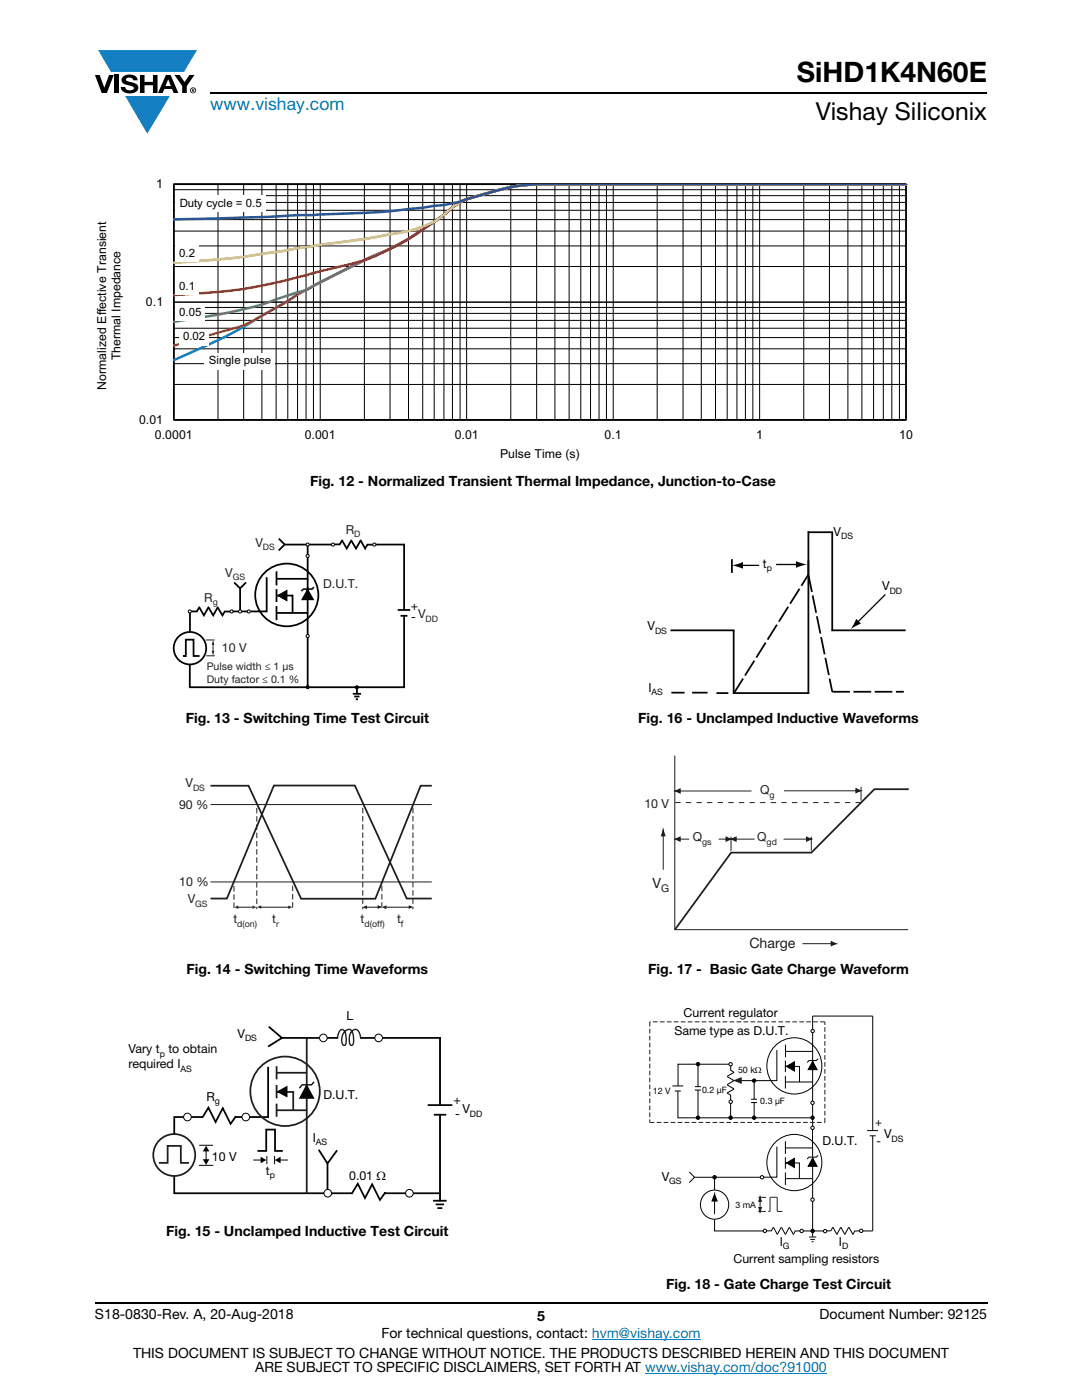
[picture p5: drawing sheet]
<svg xmlns="http://www.w3.org/2000/svg" width="216mm" height="279mm" viewBox="0 0 216 279" stroke-linecap="round" stroke-linejoin="round" font-family="sans-serif">
<g fill="#147fc3">
<path d="M19.6 10h19.7l-2.6 4.3h-1.1h-13.5z"/>
<path d="M25 19.2h8.9l-4.5 7.5z"/>
</g>
<g fill="#000">
<path d="M18.9 15h1l.9 2.5 1-2.5h.9l-1.4 3.6h-1zM22.9 15h.9v3.6h-.9zM24.6 15.3a2.1 2.1 0 0 1 2.8 .3l.1 .4h-.9a.79 .79 0 0 0-.7-.5 .79 .79 0 0 0-.8 .4l.3 .3 1 .2a1.08 1.08 0 0 1 1.2 1 1.08 1.08 0 0 1-1.1 1.2 1.73 1.73 0 0 1-2.4-1.2h.9a.96 .96 0 0 0 .8 .6 .96 .96 0 0 0 .9-.4 1.31 1.31 0 0 0-1.2-.6 1.03 1.03 0 0 1-1.1-.6 1.03 1.03 0 0 1 .2-1.1zM27.9 15h.9v1.3h1.7v-1.3h.9v3.6h-.9v-1.6h-1.7v1.6h-.9zM34.8 15h1.1l.9 1.4 1-1.4h1l-1.5 2.2v1.4h-.9v-1.4z"/>
<path d="M33.6 15.9l.5 1.3h-1.1zM33.1 15l-1.6 3.6h1l.3-.8h1.5l.3 .8h1l-1.6-3.6z"/>
<path d="M38.4 17.8h.2v.2h-.2zM38.3 17.7v.7h.1v-.3l.4 .3-.2-.3 .2-.2-.1-.2z"/>
<path d="M38.1 18a.46 .46 0 0 1 .9 0 .46 .46 0 0 1-.9 0zM37.9 18a.6 .6 0 0 0 1.2 0 .6 .6 0 0 0-1.2 0z"/>
</g>
<path d="M42 18.6h155M18.9 260h178.1" fill="none" stroke="#000" stroke-width=".36"/>
<path d="M118.1 267.3h21.7M128.7 274h36.3" fill="none" stroke="#007ec4" stroke-width=".2"/>
<path d="M19.1 32.2h177.7v60h-177.7z" fill="#fff"/>
<g fill="none" stroke="#000" stroke-width=".2">
<path d="M34.7 36.8h146.1v47h-146.1zM34.7 39h146.1M34.7 37.9h146.1M43.5 36.8v47M48.6 36.8v47M52.3 36.8v47M55.1 36.8v47M57.4 36.8v47M59.4 36.8v47M61.1 36.8v47M62.5 36.8v47M63.9 36.8v47"/>
<path d="M72.7 36.8v47M77.8 36.8v47M81.5 36.8v47M84.3 36.8v47M86.6 36.8v47M88.6 36.8v47M90.3 36.8v47M91.8 36.8v47M93.1 36.8v47M101.9 36.8v47M107.1 36.8v47M110.7 36.8v47"/>
<path d="M113.6 36.8v47M115.9 36.8v47M117.8 36.8v47M119.5 36.8v47M121 36.8v47M122.4 36.8v47M131.1 36.8v47M136.3 36.8v47M139.9 36.8v47M142.8 36.8v47M145.1 36.8v47M147 36.8v47"/>
<path d="M148.7 36.8v47M150.2 36.8v47M151.6 36.8v47M160.4 36.8v47M165.5 36.8v47M169.2 36.8v47M172 36.8v47M174.3 36.8v47M176.3 36.8v47M178 36.8v47M179.5 36.8v47M34.7 53.2h146.1"/>
<path d="M34.7 49.1h146.1M34.7 46.1h146.1M34.7 43.8h146.1M34.7 42h146.1M34.7 40.4h146.1M34.7 76.7h146.1M34.7 72.6h146.1M34.7 69.6h146.1M34.7 67.4h146.1M34.7 65.5h146.1M34.7 63.9h146.1M34.7 62.5h146.1"/>
<path d="M34.7 61.4h146.1M34.7 60.3h146.1"/>
</g>
<path d="M34.7 36.8h146.1v47h-146.1z" fill="none" stroke="#000" stroke-width=".34"/>
<path d="M180.8 36.8h-70.1a37.4 37.4 0 0 0-14.4 2 14.1 14.1 0 0 0-4.8 1.8l-.9 .6a74.3 74.3 0 0 1-13.3 8.7 169 169 0 0 0-22.6 11.7l-1.9 1.1a101 101 0 0 1-17.2 8.8l-.9 .4" fill="none" stroke="#147fc3" stroke-width=".51"/>
<path d="M180.8 36.8h-70.1a37.4 37.4 0 0 0-14.4 2 14.1 14.1 0 0 0-4.8 1.8l-.9 .6a74.3 74.3 0 0 1-13.3 8.7 168.4 168.4 0 0 0-22.6 11.7l-.5 .3a29.9 29.9 0 0 1-9.8 4.2l-9.7 2.9" fill="none" stroke="#f16b22" stroke-width=".51"/>
<path d="M180.8 36.8h-70.1a37.4 37.4 0 0 0-14.4 2 14.1 14.1 0 0 0-4.8 1.8l-.9 .6a74.3 74.3 0 0 1-13.3 8.7 271.2 271.2 0 0 0-16.6 8.1l-3.7 1.1a86.7 86.7 0 0 1-20.3 4.8l-2 .3" fill="none" stroke="#48b74e" stroke-width=".51"/>
<path d="M180.8 36.8h-70.1a37.4 37.4 0 0 0-14.4 2 14.1 14.1 0 0 0-4.8 1.8l-.9 .6a66.6 66.6 0 0 1-17.9 10.7l-18.5 4.7a98.4 98.4 0 0 1-18.5 2.2l-1 .1" fill="none" stroke="#ee1f23" stroke-width=".51"/>
<path d="M180.8 36.8h-70.1a37.4 37.4 0 0 0-14.4 2 14.1 14.1 0 0 0-4.8 1.8l-.9 .6a17.4 17.4 0 0 1-6.7 4.2l-2.4 .7-2.3 .4a239 239 0 0 1-17 2.6l-9.4 1.5a143.5 143.5 0 0 1-18.1 1.8" fill="none" stroke="#fec80b" stroke-width=".51"/>
<path d="M180.8 36.8h-70.1a37.2 37.2 0 0 0-14.4 2l-1.8 .6a35.8 35.8 0 0 1-9.2 1.9l-3.3 .4a244.5 244.5 0 0 1-21.7 1.2l-8 .4-17.6 .5" fill="none" stroke="#2b5597" stroke-width=".51"/>
<g fill="#fff">
<path d="M34.9 39h18.1v3.4h-18.1z"/>
<path d="M34.9 48.9h4.7v3.4h-4.7z"/>
<path d="M35.7 65.6h5.9v3.4h-5.9z"/>
<path d="M34.9 60.7h6v3.4h-6z"/>
<path d="M34.9 55.5h4.7v3.4h-4.7z"/>
<path d="M40.8 70.5h14.1v3.3h-14.1z"/>
<path d="M34.5 104.4h52.9v35.3h-52.9z"/>
</g>
<g fill="none" stroke="#000" stroke-width=".35">
<path d="M53.2 115.2v6.8h-3.2M55.2 118.9h3.2v3.4M55.2 114v2.8M55.2 117.6v2.5M61.4 111.2v4.3h-6.2M38.2 122h1.1l.5-.8 .9 1.6 .9-1.6 .9 1.6 .9-1.6 1 1.6 .4-.8h1.1M55.2 122.3h6.2M55.2 121v2.8"/>
<circle cx="57.2" cy="118.7" r="6.3"/>
</g>
<path d="M55.4 118.9l1.9-1.1v1.1z" fill="#000"/>
<path d="M55.4 118.9l1.9-1.1v1.1z" fill="none" stroke="#000" stroke-width=".2"/>
<path d="M55.4 118.9h1.9v1z" fill="#211e1e"/>
<path d="M55.4 118.9h1.9v1z" fill="#000"/>
<path d="M55.4 118.9h1.9v1z" fill="none" stroke="#000" stroke-width=".2"/>
<path d="M61.4 117.8l1 1.8h-1zM61.4 117.8v1.8h-1z" fill="#000"/>
<g fill="none" stroke="#000" stroke-width=".35">
<path d="M61.4 117.8l1 1.8h-1zM61.4 117.8v1.8h-1zM61.4 109v1.6M61.7 108.7h4.4M66.7 108.6h1.1l.5-.7 .9 1.6 .9-1.6 .9 1.6 1-1.6 .9 1.6 .4-.8h1.1M75 108.7h5.6v13M61.4 127.3v9.8M70.4 138.5h1.6M70.7 139h1M71 139.5h.4M71.2 137.2v1.2M79.4 121.7h2.4"/>
<path d="M79.9 122.9h1.4M80.6 122.9v14.3h-42.7v-4.6"/>
<circle cx="37.9" cy="129.4" r="3.2"/>
</g>
<path d="M62.6 117.2l-.4 .4h-1.7l-.4 .4" fill="none" stroke="#211e1e" stroke-width=".35"/>
<path d="M42.5 128.5v1.6" fill="none" stroke="#211e1e" stroke-width=".2"/>
<g fill="#211e1e">
<path d="M42.3 129.9h.5l-.3 1z"/>
<path d="M42.5 127.7l.3 1h-.5z"/>
</g>
<path d="M41.1 127.7h1.7M41.1 130.9h1.8" fill="none" stroke="#211e1e" stroke-width=".2"/>
<path d="M46.7 116.2l1.2 1.2v4.3M49.1 116.2l-1.2 1.2M55.6 107.5l1.2 1.2M61.1 108.7h-4.3l-1.2 1.2M61.4 115.5v11.2M37 130.9h-.4h.5v-3.2h1.5v3.2h1.2M37.9 122.3v3.8M46.5 122h1.1M48.2 122h1.1" fill="none" stroke="#000" stroke-width=".35"/>
<g fill="none" stroke="#000" stroke-width=".2">
<circle cx="61.4" cy="108.7" r=".31"/>
<circle cx="61.4" cy="110.9" r=".31"/>
<circle cx="66.4" cy="108.7" r=".31"/>
<circle cx="74.7" cy="108.7" r=".31"/>
<circle cx="37.9" cy="122" r=".31"/>
<circle cx="46.2" cy="122" r=".31"/>
<circle cx="47.9" cy="122" r=".31"/>
<circle cx="49.6" cy="122" r=".31"/>
<circle cx="61.4" cy="137.1" r=".31"/>
<circle cx="61.4" cy="127" r=".31"/>
<circle cx="71.2" cy="137.2" r=".31"/>
</g>
<g fill="#000">
<circle cx="61.4" cy="137.1" r=".31"/>
<circle cx="71.2" cy="137.2" r=".31"/>
</g>
<path d="M35.8 155.1h50.3v30.4h-50.3z" fill="#fff"/>
<path d="M42 156.8h7.6l10.5 22.6h14.8l9-22.6h2.3M42 179.3h3.3l9.4-22.5h16.1l10.4 22.5h5" fill="none" stroke="#201d1e" stroke-width=".35"/>
<path d="M42 160.6h44.2M42 176h44.2" fill="none" stroke="#201d1e" stroke-width=".2"/>
<path d="M46.7 176.8v4.6" fill="none" stroke="#201d1e" stroke-width=".2" stroke-dasharray="1.1 .5" stroke-linecap="butt"/>
<g fill="#201d1e">
<path d="M76.3 181.1h.8v.3z"/>
<path d="M76.3 181.1l.8-.4v.4z"/>
<path d="M72.4 181.1h.8v.3z"/>
<path d="M72.4 181.1l.8-.4v.4z"/>
<path d="M75.4 181h.8l-.8 .3z"/>
<path d="M75.4 180.7l.8 .3h-.8z"/>
<path d="M81.6 181h.8l-.8 .3z"/>
<path d="M81.6 180.7l.8 .3h-.8z"/>
</g>
<path d="M51.2 161.2v20.2M58.4 176.8v4.6M72.4 161.2v20.3M76.2 176.8v4.6M82.4 161.2v20.3" fill="none" stroke="#201d1e" stroke-width=".2" stroke-dasharray="1.1 .5" stroke-linecap="butt"/>
<path d="M47.2 181.1h3.2M51.7 181.1h6.2M72.9 181.1h2.9M77.1 181.1h4.9" fill="none" stroke="#201d1e" stroke-width=".2"/>
<g fill="#201d1e">
<path d="M76.3 181.1h.8v.3z"/>
<path d="M76.3 181.1l.8-.4v.4z"/>
<path d="M72.4 181.1h.8v.3z"/>
<path d="M72.4 181.1l.8-.4v.4z"/>
<path d="M75.4 181h.8l-.8 .3z"/>
<path d="M75.4 180.7l.8 .3h-.8z"/>
<path d="M81.6 181h.8l-.8 .3z"/>
<path d="M81.6 180.7l.8 .3h-.8z"/>
<path d="M51.3 181h.8v.3z"/>
<path d="M51.3 181l.8-.3v.3z"/>
<path d="M46.8 181.1h.7v.3z"/>
<path d="M46.8 181.1l.7-.4v.4z"/>
<path d="M50.4 181.1h.8l-.8 .3z"/>
<path d="M50.4 180.7l.8 .4h-.8z"/>
<path d="M57.5 181.1h.8l-.8 .3z"/>
<path d="M57.5 180.7l.8 .4h-.8z"/>
</g>
<path d="M25.7 201.6h70.5v39.7h-70.5z" fill="#fff"/>
<path d="M87.8 207v13.5M39.7 232.6h2.9M39.8 228.6h2.7M41.1 229.6v1.9M87.8 222.5v17.2" fill="none" stroke="#000" stroke-width=".2"/>
<path d="M41.1 228.7l.7 1.1h-1.3zM40.5 231.3h1.3l-.7 1.2z" fill="#000"/>
<path d="M87.8 207v13.5M34.8 234.7v3.4h35.6M76.7 238.1h11.1M86.4 239.6h2.7M87.8 222.5v17.2M86.9 240.4h1.7M87.3 241.1h1" fill="none" stroke="#040503" stroke-width=".35"/>
<path d="M63.6 229.4l1.7 2.8 2-2.6M65.3 232.2v5.9M76.7 238.2l-.9 1.3-1.5-3.1-1.5 2.7-1.4-2.9-1.2 2" fill="none" stroke="#000" stroke-width=".35"/>
<path d="M67.3 207.2a2.01 2.01 0 0 1 .9-1.7 1.05 1.05 0 0 1 .8 1.2l.1 .6a1.1 1.1 0 0 1-.4 1.3 1.4 1.4 0 0 1-.4-1.9 1.41 1.41 0 0 1 1.7-1.2 3.3 3.3 0 0 1 .4 3l-.3 .1a1.2 1.2 0 0 1-.4-1.4 1.46 1.46 0 0 1 1.5-1.7l.5 .5 .3 1.2" fill="none" stroke="#201d1e" stroke-width=".28"/>
<g fill="none" stroke="#201d1e" stroke-width=".35">
<path d="M31.7 232.1h1.8v-3.4h2.6v3.4h1.6"/>
<circle cx="34.8" cy="230.5" r="4.2"/>
</g>
<circle cx="65.4" cy="238.1" r=".76" fill="#fff"/>
<circle cx="65.4" cy="238.1" r=".76" fill="none" stroke="#000" stroke-width=".2"/>
<circle cx="81.7" cy="238.1" r=".76" fill="#fff"/>
<g fill="none" stroke="#000" stroke-width=".2">
<path d="M50.5 231.5h1.7M53.2 230.7v1.6M54.8 230.7v1.6"/>
<circle cx="81.7" cy="238.1" r=".76"/>
</g>
<path d="M53.5 212.9v10h-6.5M40.5 222.9h-5.7v3.4M51.4 229.7h1.7v-4.3h1.8v4.3h1.5" fill="none" stroke="#000" stroke-width=".35"/>
<path d="M52 230.9l1.1 .6-1.1 .7z" fill="#000"/>
<circle cx="37.4" cy="222.9" r=".76" fill="#fff"/>
<circle cx="37.4" cy="222.9" r=".76" fill="none" stroke="#000" stroke-width=".2"/>
<circle cx="49.1" cy="222.9" r=".76" fill="#fff"/>
<circle cx="49.1" cy="222.9" r=".76" fill="none" stroke="#000" stroke-width=".2"/>
<path d="M46.9 223l-.9 1.3-1.5-3.1-1.5 2.7-1.4-2.8-1.2 1.9" fill="none" stroke="#000" stroke-width=".35"/>
<g fill="none" stroke="#201d1e" stroke-width=".35">
<path d="M55.2 216.5v2.7M55.2 212.8v2.6M55.2 214.1h5.9M55.3 217.9h3.2v3.7M61.2 207v31.2M55.2 220.3v2.6M55.2 221.6h5.9"/>
<circle cx="56.9" cy="217.8" r="6.9"/>
</g>
<path d="M61.2 216.7l1.3 2.4h-2.6z" fill="#040503"/>
<path d="M61.2 216.7l1.3 2.4h-2.6z" fill="none" stroke="#040503" stroke-width=".35"/>
<path d="M55.5 217.9l1.7-.9v1.7z" fill="#040503"/>
<path d="M55.5 217.9l1.7-.9v1.7zM56 207.1h11.5M71.8 207.1h16M85.3 220.5h5M86.6 222.5h2.4" fill="none" stroke="#040503" stroke-width=".35"/>
<circle cx="75.6" cy="207.1" r=".76" fill="#fff"/>
<circle cx="75.6" cy="207.1" r=".76" fill="none" stroke="#000" stroke-width=".2"/>
<circle cx="64.5" cy="207.1" r=".76" fill="#fff"/>
<g fill="none" stroke="#000" stroke-width=".2">
<path d="M55.8 231.5h1.6"/>
<circle cx="64.5" cy="207.1" r=".76"/>
</g>
<path d="M53.6 204.9l2.7 2.2-2.8 1.8" fill="none" stroke="#000" stroke-width=".35"/>
<path d="M62.7 215.9l-.5 .6h-1.9l-.6 .7" fill="none" stroke="#000" stroke-width=".26"/>
<path d="M54.8 231.5l1.2-.6v1.3z" fill="#000"/>
<path d="M129.2 104.9h51.5v34.4h-51.5z" fill="#fff"/>
<path d="M146 111.6v2.7M161.2 106.2h5M161.3 111.9v2.8M161.3 106v32.5M166.1 106.2v19.8M133.8 125.8h12.8M134 138.2h2.6M138.1 138.2h3.1M143 138.3h2.3M146.4 125.8v12.6M165.9 125.8h14.8" fill="none" stroke="#040503" stroke-width=".35"/>
<path d="M161.3 114.7l4.8 23.4M146.4 138.4l14.9-23.7M166.1 138.1h14.3" fill="none" stroke="#040503" stroke-width=".35" stroke-dasharray="3.5 .7" stroke-linecap="butt"/>
<path d="M154.9 112.7h4.4" fill="none" stroke="#040503" stroke-width=".26"/>
<path d="M158.8 112l2.3 .7-2.3 .6z" fill="#040503"/>
<path d="M147.8 112.8h3.7" fill="none" stroke="#040503" stroke-width=".26"/>
<path d="M146 112.8l2.3-.6v1.3z" fill="#040503"/>
<path d="M176.6 118.7l-5.6 5.6" fill="none" stroke="#040503" stroke-width=".26"/>
<path d="M170.8 123.5l1 1-2.1 1.1z" fill="#040503"/>
<path d="M146.2 138.3h15.2" fill="none" stroke="#040503" stroke-width=".35"/>
<path d="M128.6 150.8h52.7v38.9h-52.7z" fill="#fff"/>
<path d="M135.3 167.5h2.2M143.4 167.5h1.9M145.9 167v2.8M146.4 167.5h4.2M156.4 167.5h4.9M161.9 167v2.8" fill="none" stroke="#211e1e" stroke-width=".2"/>
<path d="M144.9 167l.9 .5h-.9z" fill="#211e1e"/>
<path d="M144.9 167l.9 .5h-.9z" fill="none" stroke="#211e1e" stroke-width=".2"/>
<path d="M144.9 167.5h.9l-.9 .4z" fill="#211e1e"/>
<path d="M144.9 167.5h.9l-.9 .4z" fill="none" stroke="#211e1e" stroke-width=".2"/>
<path d="M160.9 167l.9 .5h-.9z" fill="#211e1e"/>
<path d="M160.9 167l.9 .5h-.9z" fill="none" stroke="#211e1e" stroke-width=".2"/>
<path d="M160.9 167.5h.9l-.9 .4z" fill="#211e1e"/>
<path d="M160.9 167.5h.9l-.9 .4z" fill="none" stroke="#211e1e" stroke-width=".2"/>
<path d="M146 167.5l.9-.5v.5z" fill="#211e1e"/>
<path d="M146 167.5l.9-.5v.5z" fill="none" stroke="#211e1e" stroke-width=".2"/>
<path d="M146 167.5h.9v.4z" fill="#211e1e"/>
<path d="M146 167.5h.9v.4z" fill="none" stroke="#211e1e" stroke-width=".2"/>
<path d="M134.8 167.5l.9-.5v.5z" fill="#211e1e"/>
<path d="M134.8 167.5l.9-.5v.5z" fill="none" stroke="#211e1e" stroke-width=".2"/>
<path d="M134.8 167.5h.9v.4z" fill="#211e1e"/>
<path d="M135.3 157.9h14.7M134.8 167.5h.9v.4z" fill="none" stroke="#211e1e" stroke-width=".2"/>
<path d="M134.8 157.9h.9v.4z" fill="#211e1e"/>
<path d="M134.8 157.9h.9v.4z" fill="none" stroke="#211e1e" stroke-width=".2"/>
<path d="M134.8 157.9l.9-.5v.5z" fill="#211e1e"/>
<path d="M134.8 157.9l.9-.5v.5z" fill="none" stroke="#211e1e" stroke-width=".2"/>
<path d="M170.8 157.8h.9l-.9 .4z" fill="#211e1e"/>
<path d="M170.8 157.8h.9l-.9 .4z" fill="none" stroke="#211e1e" stroke-width=".2"/>
<path d="M170.8 157.4l.9 .4h-.9z" fill="#211e1e"/>
<path d="M134.6 150.8v34.7h46.6M156.4 157.8h14.9M170.8 157.4l.9 .4h-.9zM171.8 157v2.8M160.1 188.3h6.2" fill="none" stroke="#211e1e" stroke-width=".2"/>
<path d="M181.3 157.5h-6.8l-12.6 12.7h-16l-11.2 15.3" fill="none" stroke="#211e1e" stroke-width=".35"/>
<path d="M171.8 160.2h-37.2" fill="none" stroke="#211e1e" stroke-width=".2" stroke-dasharray="1.1 1.1" stroke-linecap="butt"/>
<path d="M165.9 187.9l.9 .4h-.9z" fill="#211e1e"/>
<path d="M165.9 187.9l.9 .4h-.9z" fill="none" stroke="#211e1e" stroke-width=".2"/>
<path d="M165.9 188.3h.9l-.9 .5z" fill="#211e1e"/>
<path d="M132.3 166.3v7.3M165.9 188.3h.9l-.9 .5z" fill="none" stroke="#211e1e" stroke-width=".2"/>
<path d="M132.3 165.7v1.1h-.3z" fill="#211e1e"/>
<path d="M132.3 165.7v1.1h-.3z" fill="none" stroke="#211e1e" stroke-width=".2"/>
<path d="M132.3 165.7l.4 1.1h-.4z" fill="#211e1e"/>
<path d="M132.3 165.7l.4 1.1h-.4z" fill="none" stroke="#211e1e" stroke-width=".2"/>
<path d="M129.6 201h50.7v51.5h-50.7z" fill="#fff"/>
<g fill="none" stroke="#000" stroke-width=".2">
<path d="M145.1 216.5l1.4 .8-1.4 .9 .7 .4v1M145.1 214.9l1.4 .8-1.4 .8M145.8 212.6v1l.7 .4-1.4 .8M146.8 215.7h3.5M154.6 208.8a5.5 5.5 0 0 1 7.8 0 5.5 5.5 0 0 1 0 7.8 5.5 5.5 0 0 1-7.8 .1 5.7 5.7 0 0 1 0-7.9zM155 209.6v6.1h-4.3M156.7 211.7v2.3M156.7 214.7v2.5M156.7 215.9h5.4M156.7 208.5v2.5M156.7 212.8h2.8v3.1M156.9 212.8l1.6-.9v.9z"/>
<path d="M156.9 212.8h1.6v1zM162.1 206v3.8h-5.4M162.1 209.8v10.1M162.2 202.8h11.9M162.2 211.8l.8 1.7h-.8zM162.2 211.8v1.7h-.9zM163.2 211.3l-.3 .4h-1.5l-.3 .3M174.1 202.8v22.8M151.7 234.9h-9.1v2.6M154.6 228a5.5 5.5 0 0 1 7.8 .1 5.5 5.5 0 0 1 0 7.8 5.5 5.5 0 0 1-7.8 .1 5.7 5.7 0 0 1 0-8zM155 228.8v6.1h-2.8M156.7 232.1h2.8v3.1"/>
<path d="M156.7 227.8v2.5M156.7 230.9v2.3M156.7 234v2.5M156.7 235.2h5.4M156.9 232.1l1.6-.9v.9zM156.9 232.1h1.6v.9zM162.1 225.2v3.9h-5.4M162.2 239.7v6M162.2 231.1l.8 1.7h-.8zM162.2 231.1v1.7h-.9zM162.2 220.4v4.3M162.2 229.1v10"/>
<path d="M163.2 230.6l-.3 .3h-1.5l-.3 .4M173 225.6h2.2M173.5 226.7h1.2M174.1 226.7v19h-2.1M154.3 244.9l-.4 .7h-.9M154.3 244.9l.8 1.5 .8-1.5M155.9 244.9l.8 1.5 .8-1.5M157.5 244.9l.8 1.5 .4-.7h.9M166.2 244.9l-.4 .7h-1M166.2 244.9l.8 1.5 .8-1.5M167.8 244.9l.8 1.5 .8-1.5M169.4 244.9l.8 1.5 .4-.7h.9"/>
<circle cx="142.6" cy="240.4" r="2.87"/>
</g>
<path d="M156.9 212.8l1.6-.9v.9zM156.9 212.8h1.6v1zM162.2 211.8l.8 1.7h-.8zM162.2 211.8v1.7h-.9zM156.9 232.1l1.6-.9v.9zM156.9 232.1h1.6v.9zM162.2 231.1l.8 1.7h-.8zM162.2 231.1v1.7h-.9z" fill="#000"/>
<path d="M151.7 239.4v2" fill="none" stroke="#211e1e" stroke-width=".2"/>
<path d="M151.7 239l.2 .7h-.2z" fill="#211e1e"/>
<path d="M151.7 239l.2 .7h-.2z" fill="none" stroke="#211e1e" stroke-width=".2"/>
<path d="M151.7 239v.7h-.3z" fill="#211e1e"/>
<path d="M151.7 239v.7h-.3z" fill="none" stroke="#211e1e" stroke-width=".2"/>
<path d="M151.7 241h.2l-.2 .7z" fill="#211e1e"/>
<path d="M151.7 241h.2l-.2 .7z" fill="none" stroke="#211e1e" stroke-width=".2"/>
<path d="M151.4 241h.3v.7z" fill="#211e1e"/>
<path d="M151.3 239h1.6M153.7 238.9l-.1 2.9h-.3M153.7 238.9h1.4M155.1 238.9v2.9h1M151.3 241.8h1.5M151.4 241h.3v.7z" fill="none" stroke="#211e1e" stroke-width=".2"/>
<g fill="none" stroke="#000" stroke-width=".2">
<path d="M134.2 216.7h2.1M134.6 217.7h1.3M135.3 217.8v5.3h26.7M138.6 217.6h1.3M138.6 216.9h1.3M139.3 212.5v4.3M139.3 217.5v5.6M145.6 212.4h-10.3v4.3M149.9 219.4h1.2M150.5 216v3.4M137.5 233.9l1.1 1M142.3 234.9h-3.7l-1.1 1.1"/>
<path d="M145.8 220v3.1M149.9 220h1.2M150.5 220.1v3M142.6 243.4v2.3h9.9M160.1 245.7h4.2M161.4 246.9h1.5M161.7 247.3h.9M162 247.8h.3M162.2 245.7v1.1"/>
</g>
<path d="M146.6 215.6h1.3v.6z" fill="#211e1e"/>
<path d="M146.6 215.6h1.3v.6z" fill="none" stroke="#211e1e" stroke-width=".2"/>
<path d="M146.6 215.6l1.3-.5v.5z" fill="#211e1e"/>
<path d="M146.6 215.6l1.3-.5v.5z" fill="none" stroke="#211e1e" stroke-width=".2"/>
<path d="M162.2 202.8v2.6M142.6 238.4l.5 1.3h-.5zM142.6 238.4v1.3h-.5zM142.6 239.3v3" fill="none" stroke="#000" stroke-width=".2"/>
<path d="M142.6 238.4l.5 1.3h-.5zM142.6 238.4v1.3h-.5z" fill="#000"/>
<path d="M129.7 203.9v20.1M164.6 203.9h-34.9M129.7 224h34.9M164.6 224v-20.1" fill="none" stroke="#211e1e" stroke-width=".2" stroke-dasharray=".9 .5" stroke-linecap="butt"/>
<circle cx="145.8" cy="212.4" r=".34" fill="#fff"/>
<circle cx="145.8" cy="212.4" r=".34" fill="none" stroke="#000" stroke-width=".2"/>
<circle cx="145.8" cy="219.9" r=".34" fill="#fff"/>
<circle cx="145.8" cy="219.9" r=".34" fill="none" stroke="#000" stroke-width=".2"/>
<circle cx="162.2" cy="205.8" r=".34" fill="#fff"/>
<circle cx="162.2" cy="205.8" r=".34" fill="none" stroke="#000" stroke-width=".2"/>
<circle cx="162.1" cy="220.1" r=".34" fill="#fff"/>
<circle cx="162.1" cy="220.1" r=".34" fill="none" stroke="#000" stroke-width=".2"/>
<circle cx="162.1" cy="225.1" r=".34" fill="#fff"/>
<circle cx="162.1" cy="225.1" r=".34" fill="none" stroke="#000" stroke-width=".2"/>
<circle cx="152.1" cy="235" r=".34" fill="#fff"/>
<circle cx="152.1" cy="235" r=".34" fill="none" stroke="#000" stroke-width=".2"/>
<circle cx="162.1" cy="239.4" r=".34" fill="#fff"/>
<circle cx="162.1" cy="239.4" r=".34" fill="none" stroke="#000" stroke-width=".2"/>
<circle cx="164.6" cy="245.7" r=".34" fill="#fff"/>
<circle cx="164.6" cy="245.7" r=".34" fill="none" stroke="#000" stroke-width=".2"/>
<circle cx="160" cy="245.7" r=".34" fill="#fff"/>
<circle cx="160" cy="245.7" r=".34" fill="none" stroke="#000" stroke-width=".2"/>
<circle cx="152.6" cy="245.6" r=".34" fill="#fff"/>
<g fill="none" stroke="#000" stroke-width=".2">
<circle cx="142.6" cy="235" r=".34"/>
<circle cx="152.6" cy="245.6" r=".34"/>
<circle cx="162.2" cy="245.7" r=".34"/>
</g>
<g fill="#000">
<circle cx="142.6" cy="235" r=".34"/>
<circle cx="162.2" cy="245.7" r=".34"/>
</g>
<circle cx="171.8" cy="245.6" r=".34" fill="#fff"/>
<g fill="none" stroke="#000" stroke-width=".2">
<circle cx="139.3" cy="212.4" r=".34"/>
<circle cx="150.5" cy="215.7" r=".34"/>
<circle cx="139.3" cy="223.1" r=".34"/>
<circle cx="145.8" cy="223.1" r=".34"/>
<circle cx="150.5" cy="223.1" r=".34"/>
<circle cx="162.1" cy="223.1" r=".34"/>
<circle cx="171.8" cy="245.6" r=".34"/>
</g>
<g fill="#000">
<circle cx="139.3" cy="212.4" r=".34"/>
<circle cx="150.5" cy="215.7" r=".34"/>
<circle cx="139.3" cy="223.1" r=".34"/>
<circle cx="145.8" cy="223.1" r=".34"/>
<circle cx="150.5" cy="223.1" r=".34"/>
<circle cx="162.1" cy="223.1" r=".34"/>
</g>
<text font-size="5.6" x="159" y="16.4">SiHD1K4N60E</text>
<text font-size="4.9" x="162.8" y="24">Vishay Siliconix</text>
<text font-size="3.5" fill="#007ec4" x="42" y="21.9">www.vishay.com</text>
<g font-size="2.8">
<text x="61.9" y="97">Fig. 12 - Normalized Transient Thermal Impedance, Junction-to-Case</text>
<text x="37.1" y="144.2">Fig. 13 - Switching Time Test Circuit</text>
<text x="127.3" y="144.2">Fig. 16 - Unclamped Inductive Waveforms</text>
<text x="37.2" y="194.4">Fig. 14 - Switching Time Waveforms</text>
<text x="129.3" y="194.4">Fig. 17 - Basic Gate Charge Waveform</text>
<text x="33.2" y="246.6">Fig. 15 - Unclamped Inductive Test Circuit</text>
<text x="132.9" y="257.3">Fig. 18 - Gate Charge Test Circuit</text>
<text x="18.9" y="263.3">S18-0830-Rev. A, 20-Aug-2018</text>
<text x="107.2" y="263.6">5</text>
<text x="163.6" y="263.3">Document Number: 92125</text>
<text x="76.1" y="267.1">For technical questions, contact: hvm@vishay.com</text>
<text x="26.5" y="271">THIS DOCUMENT IS SUBJECT TO CHANGE WITHOUT NOTICE. THE PRODUCTS DESCRIBED HEREIN AND THIS DOCUMENT</text>
<text x="50.9" y="273.8">ARE SUBJECT TO SPECIFIC DISCLAIMERS, SET FORTH AT www.vishay.com/doc?91000</text>
</g>
<g font-size="2.8" fill="#211e1e">
<text x="130.2" y="177.2">V</text>
<text x="149.5" y="189.1">Charge</text>
</g>
<g font-size="2.5">
<text x="31.2" y="37.6">1</text>
<text x="29.1" y="61.1">0.1</text>
<text x="24" y="71.9" transform="rotate(-90 24 71.9)">Thermal Impedance</text>
<text x="21.2" y="77.8" transform="rotate(-90 21.2 77.8)">Normalized Effective Transient</text>
<text x="27.8" y="84.6">0.01</text>
<text x="30.9" y="87.5">0.0001</text>
<text x="60.8" y="87.5">0.001</text>
<text x="90.7" y="87.5">0.01</text>
<text x="120.6" y="87.5">0.1</text>
<text x="150.9" y="87.5">1</text>
<text x="179.4" y="87.5">10</text>
<text x="99.8" y="91.4">Pulse Time (s)</text>
<text x="82" y="121.8">+</text>
<text x="82.1" y="123.9">-V</text>
<text x="69.2" y="203.6">L</text>
<text x="136.4" y="203.1">Current regulator</text>
<text x="47.4" y="207.1">V</text>
<text x="134.6" y="206.5">Same type as D.U.T.</text>
<text x="41.2" y="219.7">R</text>
<text x="64.5" y="219.4">D.U.T.</text>
<text x="90.5" y="220.3">+</text>
<text x="62.4" y="227.8">I</text>
<text x="90.8" y="223.2">-</text>
<text x="92.3" y="222.2">V</text>
<text x="176.4" y="227.2">V</text>
<text x="42.3" y="231.7">10 V</text>
<text x="164.1" y="228.4">D.U.T.</text>
<text x="69.7" y="235.6">0.01 Ω</text>
<text x="132" y="235.7">V</text>
<text x="155.6" y="248.6">I</text>
<text x="167.4" y="248.6">I</text>
<text x="146.4" y="252">Current sampling resistors</text>
</g>
<g font-size="2.5" fill="#231f20">
<text x="69" y="106.5">R</text>
<text x="51" y="109.1">V</text>
<text x="44.9" y="115.1">V</text>
<text x="64.5" y="117.4">D.U.T.</text>
<text x="40.7" y="120.1">R</text>
<text x="44.3" y="130">10 V</text>
</g>
<g font-size="2.5" fill="#040503">
<text x="166.3" y="106.9">V</text>
<text x="152.2" y="113.3">t</text>
<text x="176" y="117.8">V</text>
<text x="129.2" y="125.8">V</text>
<text x="129.4" y="138.1">I</text>
<text x="25.6" y="213.2">required I</text>
<text x="25.6" y="210.2">Vary t</text>
<text x="33.6" y="210.2">to obtain</text>
<text x="53.1" y="234.5">t</text>
</g>
<g font-size="2.5" fill="#201d1e">
<text x="35.7" y="161.4">90 %</text>
<text x="37" y="157.1">V</text>
<text x="35.8" y="176.9">10 %</text>
<text x="37.5" y="180.2">V</text>
<text x="46.6" y="184.2">t</text>
<text x="54.3" y="184.2">t</text>
<text x="72" y="184.2">t</text>
<text x="79.2" y="184.2">t</text>
</g>
<g font-size="2.5" fill="#211e1e">
<text x="128.6" y="161.3">10 V</text>
<text x="151.7" y="158.5">Q</text>
<text x="138.2" y="167.9">Q</text>
<text x="151.1" y="167.9">Q</text>
</g>
<g font-size="2.3">
<text x="35.9" y="41.3">Duty cycle = 0.5</text>
<text x="35.8" y="51.2">0.2</text>
<text x="35.8" y="57.8">0.1</text>
<text x="35.8" y="63">0.05</text>
<text x="36.5" y="67.9">0.02</text>
<text x="41.7" y="72.7">Single pulse</text>
<text x="174.6" y="224.8">+</text>
<text x="174.9" y="228.6">-</text>
</g>
<g font-size="2.1" fill="#231f20">
<text x="41.3" y="136.2">Duty factor ≤ 0.1 %</text>
<text x="41.3" y="133.7">Pulse width ≤ 1 μs</text>
</g>
<text font-size="2.1" fill="#211e1e" x="131.9" y="177.9">G</text>
<g font-size="1.8" fill="#231f20">
<text x="70.7" y="107.2">D</text>
<text x="52.5" y="109.8">DS</text>
<text x="46.4" y="115.8">GS</text>
<text x="42.4" y="120.8">g</text>
<text x="84.9" y="124">DD</text>
</g>
<g font-size="1.8" fill="#040503">
<text x="167.8" y="107.6">DS</text>
<text x="153" y="114">p</text>
<text x="177.5" y="118.5">DD</text>
<text x="130.7" y="126.5">DS</text>
<text x="130" y="138.8">AS</text>
<text x="31.9" y="210.9">p</text>
<text x="36" y="213.9">AS</text>
<text x="53.8" y="235.2">p</text>
</g>
<g font-size="1.8" fill="#201d1e">
<text x="38.5" y="157.8">DS</text>
<text x="39" y="180.9">GS</text>
<text x="47.4" y="184.9">d(on)</text>
<text x="55.1" y="184.9">r</text>
<text x="72.7" y="184.9">d(off)</text>
<text x="80" y="184.9">f</text>
</g>
<g font-size="1.8" fill="#211e1e">
<text x="153.5" y="159.2">g</text>
<text x="140.1" y="168.6">gs</text>
<text x="153" y="168.6">gd</text>
</g>
<g font-size="1.8">
<text x="48.9" y="207.8">DS</text>
<text x="147.3" y="214.2">50 kΩ</text>
<text x="42.9" y="220.4">g</text>
<text x="130.3" y="218.3">12 V</text>
<text x="140.1" y="218.2">0.2 μF</text>
<text x="151.7" y="220.4">0.3 μF</text>
<text x="93.8" y="222.9">DD</text>
<text x="177.9" y="227.9">DS</text>
<text x="63" y="228.6">AS</text>
<text x="133.5" y="236.4">GS</text>
<text x="146.7" y="241.1">3 mA</text>
<text x="156.2" y="249.3">G</text>
<text x="168" y="249.3">D</text>
</g>
</svg>
